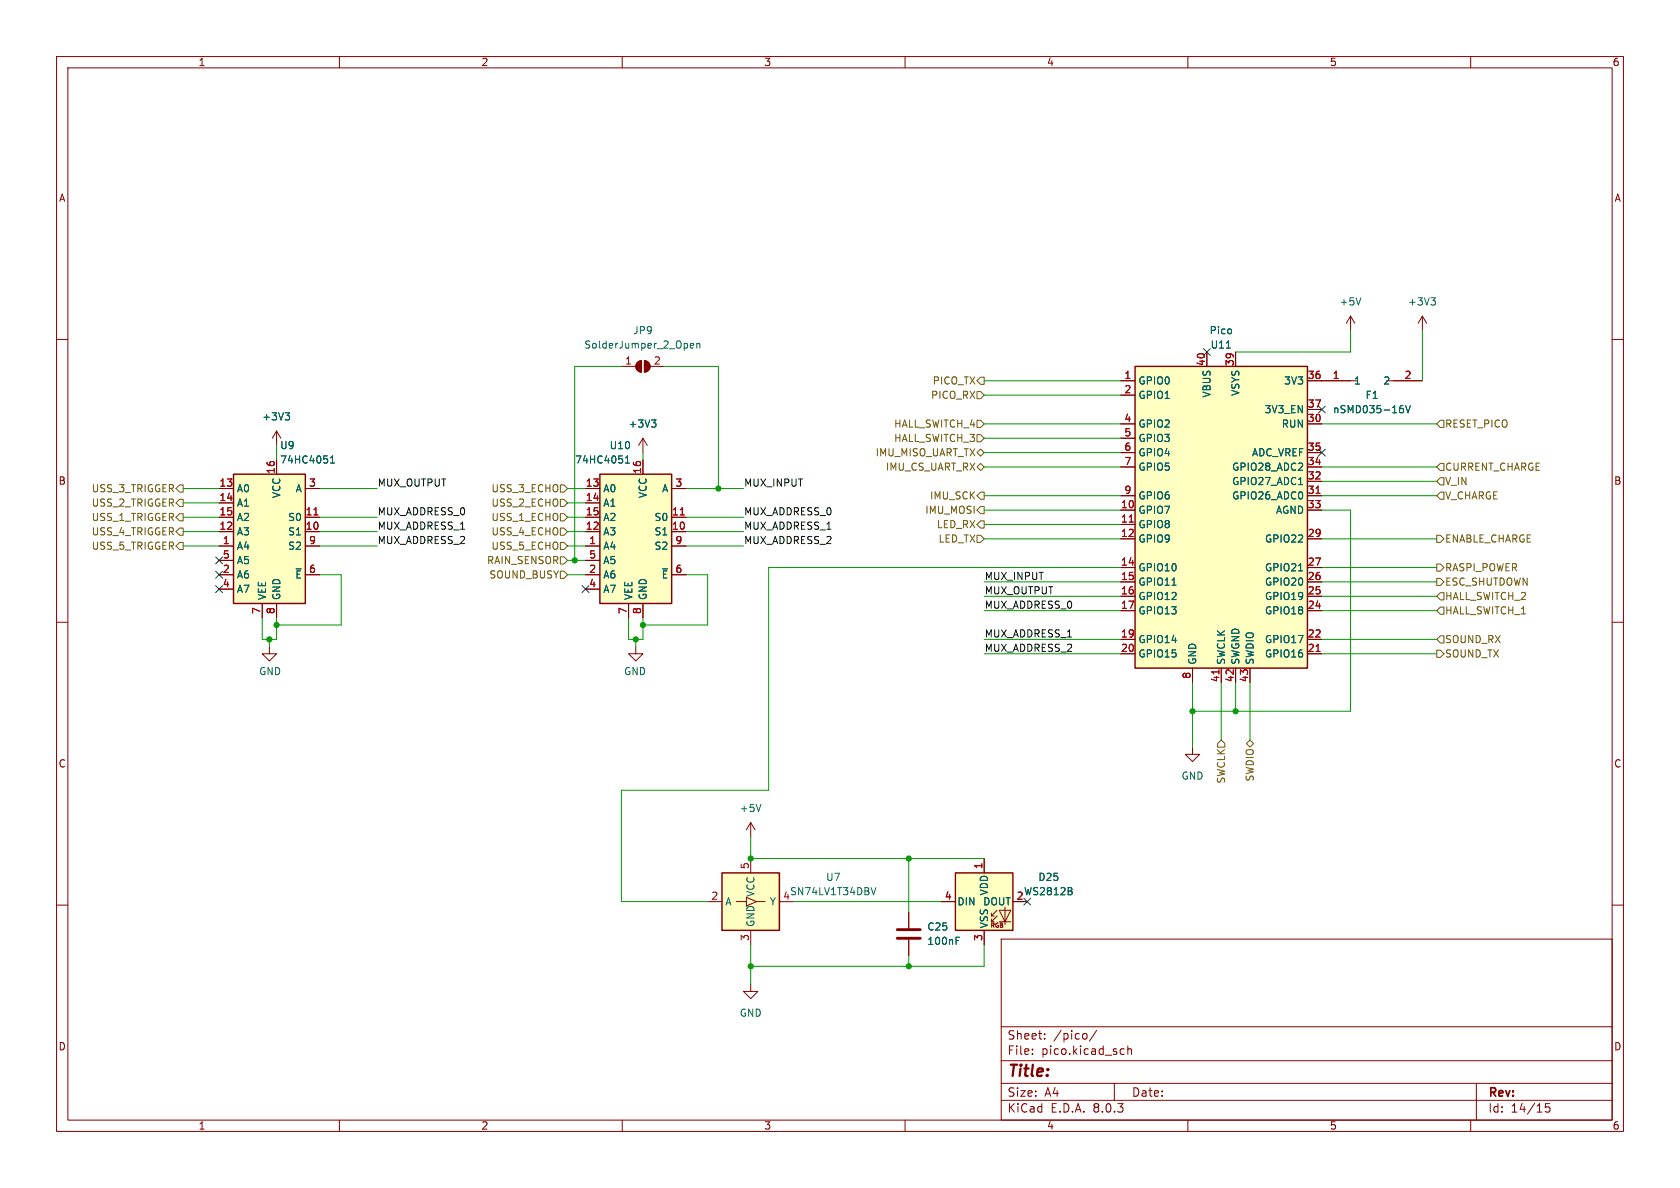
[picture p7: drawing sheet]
<svg xmlns="http://www.w3.org/2000/svg" width="297mm" height="210mm" viewBox="0 0 297 210" stroke-linecap="round" stroke-linejoin="round" font-family="sans-serif">
<g fill="none" stroke="#840000" stroke-width=".18">
<path d="M10 10h277v190h-277zM12 12h273v186h-273zM60 10v2M110 10v2M160 10v2M210 10v2M260 10v2M10 60h2M285 60h2M48.9 76.2l-.8 1.3M48.9 76.2v2.5M48.9 76.2l.8 1.3"/>
<path d="M10 110h2M285 110h2M10 160h2M285 160h2M132.7 174v1.3h1.3l-1.3 1.2-1.3-1.2h1.3M177 166h108v32h-108zM60 198v2M110 198v2M160 198v2M177 194.5h108M177 191.5h108M177 187.5h108"/>
<path d="M177 181.5h108M182.5 186.3v.1M182.5 185.5v.1M184.7 183.6v.1M184.7 182.8v.1M191.9 182.7l.3 .3v.4l-.3 .3M193.9 182.1l-1.3 2M197 191.5v3M198.3 185.4l.4 .1M198.7 186.3l-.4 .1M199.4 185.5l.2-.1 .4 .1v.9M199.4 184.9v1.5"/>
<path d="M210 198v2M260 198v2M261 191.5v6.5M274 195.1h-.8v.7l.2-.1h.5l.1 .3v.5l-.3 .1-.5-.1"/>
</g>
<path d="M50.4 73h.8l-.4 .5M51 73.5l.2 .2v.3l-.2 .2" fill="none" stroke="#006464" stroke-width=".18"/>
<path d="M41.3 83.8h12.7v22.9h-12.7z" fill="#ffffc2"/>
<path d="M41.3 83.8h12.7v22.9h-12.7z" fill="none" stroke="#840000" stroke-width=".25"/>
<g fill="none" stroke="#840000" stroke-width=".18">
<path d="M109.9 64.8h2.5M112.7 64.1l.7-.3v2a1.02 1.02 0 0 1-.9-.6 1.02 1.02 0 0 1 .2-1.1zM113.7 77.5l-.8 1.2M113.7 77.5v2.5M113.7 77.5l.7 1.2M113.9 63.8a1.02 1.02 0 0 1 1 1 1.02 1.02 0 0 1-1 1zM114.9 64.8h2.6M38.7 96.5h2.6M38.7 94h2.6M38.7 91.4h2.6M38.7 86.4h2.6M38.7 88.9h2.6"/>
<path d="M38.7 99.1h2.6M48.9 81.3v2.5M54 96.5h2.5M54 94h2.5M54 91.4h2.5M54 86.4h2.5M38.7 101.6h2.6M38.7 104.1h2.6M46.4 106.7v2.5M47.6 114.3v1.3h1.3l-1.3 1.2-1.2-1.2h1.2M48.9 106.7v2.5M54 101.6h2.5"/>
<path d="M210.8 132.1v1.3h1.3l-1.3 1.2-1.3-1.2h1.3M160.7 161.3v2.8M160.7 166.1v2.8"/>
</g>
<path d="M55.5 91h.7" fill="none" stroke="#a90000" stroke-width=".18"/>
<path d="M115.2 74.2h.8l-.5 .5M115.7 74.7l.3 .3v.3l-.3 .2M122 61.1l.6-.1v-.2l-.4-.1-.2 .2 .1 .6h.5M123.2 60.8l.2-.1 .3 .1v.7M123.2 60.7v.8M58.4 81.9h.7M58.4 81l.4-.4v1.3M52.3 100.6h.9M169 166.3h.4M169 165.7h.6" fill="none" stroke="#006464" stroke-width=".18"/>
<g fill="#840000" stroke="#840000" stroke-width=".18">
<path d="M112.7 64.1l.7-.3v2a1.02 1.02 0 0 1-.9-.6 1.02 1.02 0 0 1 .2-1.1z"/>
<path d="M113.9 63.8a1.02 1.02 0 0 1 1 1 1.02 1.02 0 0 1-1 1z"/>
</g>
<path d="M158.6 165.9h4.1M158.6 164.3h4.1" fill="none" stroke="#840000" stroke-width=".51"/>
<path d="M168.9 154.3h10.2v10.2h-10.2z" fill="#ffffc2"/>
<path d="M166.4 159.4h2.5M174 151.8v2.5M179.1 159.4h2.5M174 164.5v2.5M175.3 162.9h.5M175.3 161.9h.5M176.3 161.9l-1 1v-.5M176.3 160.9l-1 1v-.5M176.7 160.9h2l-1 2zM176.7 162.9h2M177.7 160.4v3" fill="none" stroke="#840000" stroke-width=".18"/>
<path d="M168.9 154.3h10.2v10.2h-10.2z" fill="none" stroke="#840000" stroke-width=".25"/>
<path d="M189.4 157.6l.2 .2-.2 .3M189.4 157v.4" fill="none" stroke="#006464" stroke-width=".18"/>
<path d="M200.7 64.8h30.4v53.3h-30.4z" fill="#ffffc2"/>
<path d="M200.7 64.8h30.4v53.3h-30.4z" fill="none" stroke="#840000" stroke-width=".25"/>
<g fill="none" stroke="#840000" stroke-width=".18">
<path d="M238.8 55.9l-.8 1.3M238.8 55.9v2.5M238.8 55.9l.7 1.3M251.5 55.9l-.8 1.3M251.5 55.9v2.5M251.5 55.9l.7 1.3M198.1 67.3h2.6M198.1 69.9h2.6M198.1 74.9h2.6M198.1 77.5h2.6M213.4 62.2v2.6M218.4 62.2v2.6"/>
<path d="M231.1 67.3h8.9M231.1 74.9h2.6M231.1 72.4h2.6M245.1 67.3h6.4M198.1 90.2h2.6M198.1 92.7h2.6M198.1 95.3h2.6M198.1 87.6h2.6M198.1 82.6h2.6M198.1 80h2.6M231.1 90.2h2.6M231.1 95.3h2.6"/>
<path d="M231.1 87.6h2.6M231.1 85.1h2.6M231.1 82.6h2.6M231.1 80h2.6M198.1 100.3h2.6M198.1 102.9h2.6M198.1 105.4h2.6M198.1 108h2.6M198.1 113h2.6M198.1 115.6h2.6M210.8 118.1v2.6M215.9 118.1v2.6"/>
<path d="M218.4 118.1v2.6M221 118.1v2.6M231.1 100.3h2.6M231.1 102.9h2.6M231.1 105.4h2.6M231.1 108h2.6M231.1 113h2.6M231.1 115.6h2.6"/>
</g>
<path d="M199.6 92.3h.8M232.7 87.2h.7M215.5 118.4v.7M232.7 115.2h.7" fill="none" stroke="#a90000" stroke-width=".18"/>
<path d="M240.6 52.6l-.4 1.3M253 52.6h.8l-.5 .5M253.5 53.1l.3 .3v.3l-.3 .2M216.8 61.5h.7M247.6 72.2h.4l.1 .2v.4l-.5 .2M248 71.7l-.4 .1M248.5 71.7l.4 1.3 .4-1.3M229.6 85.7h.7M207.2 103.4h.7M229.6 100.9h.7" fill="none" stroke="#006464" stroke-width=".18"/>
<path d="M106 83.8h12.7v22.9h-12.7z" fill="#ffffc2"/>
<path d="M106 83.8h12.7v22.9h-12.7z" fill="none" stroke="#840000" stroke-width=".25"/>
<g fill="none" stroke="#840000" stroke-width=".18">
<path d="M103.5 96.5h2.5M103.5 94h2.5M103.5 91.4h2.5M103.5 86.4h2.5M103.5 88.9h2.5M103.5 99.1h2.5M113.7 81.3v2.5M118.7 96.5h2.6M118.7 94h2.6M118.7 91.4h2.6M118.7 86.4h2.6M103.5 101.6h2.5"/>
<path d="M103.5 104.1h2.5M111.1 106.7v2.5M112.4 114.3v1.3h-1.3l1.3 1.2 1.3-1.2h-1.3M113.7 106.7v2.5M118.7 101.6h2.6M132.7 145.4l-.7 1.3M132.7 145.4v2.6M132.7 145.4l.8 1.3"/>
</g>
<path d="M120.3 91h.7" fill="none" stroke="#a90000" stroke-width=".18"/>
<path d="M110.6 81.9h.7M110.6 81l.3-.4v1.3M117.1 100.6h.9M134.5 142.2l-.4 1.3" fill="none" stroke="#006464" stroke-width=".18"/>
<path d="M127.6 154.3h10.2v10.2h-10.2z" fill="#ffffc2"/>
<path d="M127.6 154.3h10.2v10.2h-10.2z" fill="none" stroke="#840000" stroke-width=".25"/>
<g fill="none" stroke="#840000" stroke-width=".18">
<path d="M198.1 67.3h2.6M198.1 69.9h2.6M198.1 74.9h2.6M198.1 77.5h2.6M213.4 62.2v2.6M218.4 62.2v2.6M231.1 67.3h7.7M231.1 74.9h2.6M231.1 72.4h2.6M246.4 67.3h5.1M38.7 96.5h2.6M38.7 94h2.6"/>
<path d="M38.7 91.4h2.6M38.7 86.4h2.6M38.7 88.9h2.6M38.7 99.1h2.6M48.9 81.3v2.5M54 96.5h2.5M54 94h2.5M54 91.4h2.5M54 86.4h2.5M103.5 96.5h2.5M103.5 94h2.5M103.5 91.4h2.5"/>
<path d="M103.5 86.4h2.5M103.5 88.9h2.5M103.5 99.1h2.5M113.7 81.3v2.5M118.7 96.5h2.6M118.7 94h2.6M118.7 91.4h2.6M118.7 86.4h2.6M198.1 90.2h2.6M198.1 92.7h2.6M198.1 95.3h2.6M198.1 87.6h2.6"/>
<path d="M198.1 82.6h2.6M198.1 80h2.6M231.1 90.2h2.6M231.1 95.3h2.6M231.1 87.6h2.6M231.1 85.1h2.6M231.1 82.6h2.6M231.1 80h2.6M38.7 101.6h2.6M38.7 104.1h2.6M46.4 106.7v2.5M48.9 106.7v2.5"/>
<path d="M54 101.6h2.5M103.5 101.6h2.5M103.5 104.1h2.5M111.1 106.7v2.5M113.7 106.7v2.5M118.7 101.6h2.6M198.1 100.3h2.6M198.1 102.9h2.6M198.1 105.4h2.6M198.1 108h2.6M198.1 113h2.6M198.1 115.6h2.6"/>
<path d="M210.8 118.1v2.6M215.9 118.1v2.6M218.4 118.1v2.6M221 118.1v2.6M231.1 100.3h2.6M231.1 102.9h2.6M231.1 105.4h2.6M231.1 108h2.6M231.1 113h2.6M231.1 115.6h2.6M125.1 159.4h2.5M130.2 159.4h1.8"/>
<path d="M132 158.6l1.7 .8-1.7 .7zM132.7 151.8v2.5M133.7 159.4h1.6M137.8 159.4h2.5M166.4 159.4h2.5M174 151.8v2.5M179.1 159.4h2.5M132.7 164.5v2.5M160.7 161.3v2.8M160.7 166.1v2.8M174 164.5v2.5"/>
</g>
<g fill="none" stroke="#006464" stroke-width=".18">
<path d="M50.4 73h.8l-.4 .5M51 73.5l.2 .2v.3l-.2 .2M115.2 74.2h.8l-.5 .5M115.7 74.7l.3 .3v.3l-.3 .2M216.8 61.5h.7M247.6 72.2h.4l.1 .2v.4l-.5 .2M248 71.7l-.4 .1M248.5 71.7l.4 1.3 .4-1.3M58.4 81.9h.7M58.4 81l.4-.4v1.3M110.6 81.9h.7M110.6 81l.3-.4v1.3"/>
<path d="M229.6 85.7h.7M52.3 100.6h.9M117.1 100.6h.9M207.2 103.4h.7M229.6 100.9h.7M154 156.9l.4 1.3 .4-1.3M189.4 157.6l.2 .2-.2 .3M189.4 157v.4M169 166.3h.4M169 165.7h.6"/>
</g>
<g fill="none" stroke="#725600" stroke-width=".18">
<path d="M172.7 76.8h.7l.6 .7-.6 .6h-.7zM172.7 69.2h.7l.6 .7-.6 .6h-.7zM172.7 74.3h.7l.6 .6-.6 .7h-.7zM173.4 66.7h.6v1.2h-.6l-.7-.6zM254.6 74.3h.7v1.3h-.7l-.6-.7zM31.1 86.4l.6-.7h.7v1.3h-.7zM31.7 93.3h.7v1.3h-.7l-.6-.6zM31.7 88.3h.7v1.2h-.7l-.6-.6zM31.7 90.8h.7v1.3h-.7l-.6-.7zM31.7 95.9h.7v1.3h-.7l-.6-.7zM99.1 85.7h.6l.6 .7-.6 .6h-.6zM99.1 88.3h.6l.6 .6-.6 .6h-.6z"/>
<path d="M99.1 93.3h.6l.6 .7-.6 .6h-.6zM99.1 98.4h.6l.6 .7-.6 .6h-.6zM99.1 90.8h.6l.6 .6-.6 .7h-.6zM99.1 95.9h.6l.6 .6-.6 .7h-.6zM172.7 82.6l.7-.7 .6 .7-.6 .6zM172.7 80l.7-.6 .6 .6-.6 .6zM172.7 94.6h.7l.6 .7-.6 .6h-.7zM173.4 92.1h.6v1.2h-.6l-.7-.6zM173.4 89.5h.6v1.3h-.6l-.7-.6zM173.4 87h.6v1.3h-.6l-.7-.7zM254 94.6h.6l.7 .7-.7 .6h-.6zM254 99.7h.6l.7 .6-.7 .7h-.6z"/>
<path d="M254.6 84.5h.7v1.2h-.7l-.6-.6zM254.6 81.9h.7v1.3h-.7l-.6-.6zM254.6 87h.7v1.3h-.7l-.6-.7zM99.1 101h.6l.6 .6-.6 .6h-.6zM254 102.2h.6l.7 .7-.7 .6h-.6zM254 114.9h.6l.7 .7-.7 .6h-.6zM254.6 112.4h.7v1.3h-.7l-.6-.7zM254.6 107.3h.7v1.3h-.7l-.6-.6zM254.6 104.8h.7v1.2h-.7l-.6-.6zM215.9 130.8l.6 .6v.7h-1.2v-.7zM220.3 131.4l.7-.6 .6 .6-.6 .7z"/>
</g>
<g fill="none" stroke="#009600" stroke-width=".18">
<path d="M238.8 58.4v3.8h-20.4M251.5 58.4v8.9M48.9 78.7v2.6M109.9 64.8h-8.3v34.3M117.5 64.8h9.5v21.6M174 74.9h24.1M174 67.3h24.1M174 69.9h24.1M174 77.5h24.1M233.7 74.9h20.3M32.4 96.5h6.3M32.4 86.4h6.3"/>
<path d="M32.4 91.4h6.3M32.4 94h6.3M32.4 88.9h6.3M56.5 96.5h10.2M56.5 86.4h10.2M56.5 91.4h10.2M56.5 94h10.2M100.3 96.5h3.2M100.3 99.1h3.2M100.3 86.4h3.2M100.3 91.4h3.2M100.3 94h3.2"/>
<path d="M100.3 88.9h3.2M113.7 80v1.3M121.3 96.5h10.1M121.3 86.4h10.1M121.3 91.4h10.1M121.3 94h10.1M174 87.6h24.1M174 95.3h24.1M174 82.6h24.1M174 90.2h24.1M174 92.7h24.1M174 80h24.1"/>
<path d="M233.7 87.6h20.3M233.7 95.3h20.3M233.7 82.6h20.3M233.7 90.2h5.1v35.5h-28M233.7 85.1h20.3M46.4 109.2v3.8h2.5v-3.8M47.6 113v1.3M56.5 101.6h3.8v8.9h-11.4M100.3 101.6h3.2M111.1 109.2v3.8h2.6v-3.8M112.4 113v1.3M121.3 101.6h3.8v8.9h-11.4"/>
<path d="M174 113h24.1M174 115.6h24.1M174 105.4h24.1M174 108h24.1M174 102.9h24.1M198.1 100.3h-62.2v39.4h-26v19.7h15.2M233.7 113h20.3M233.7 115.6h20.3M233.7 105.4h20.3M233.7 108h20.3M233.7 100.3h20.3M233.7 102.9h20.3"/>
<path d="M210.8 120.7v11.4M215.9 120.7v10.1M218.4 120.7v5M221 120.7v10.1M132.7 148v3.8h41.3M140.3 159.4h26.1M160.7 151.8v9.5M132.7 167v7M160.7 168.9v1.9M174 167v3.8h-41.3"/>
</g>
<g fill="none" stroke="#000084" stroke-width=".18">
<path d="M212.8 61.6l1.2 1.2M214 61.6l-1.2 1.2M233.1 79.4l1.2 1.2M233.1 71.8l1.2 1.2M234.3 79.4l-1.2 1.2M234.3 71.8l-1.2 1.2M38.1 98.5l1.2 1.2M39.3 98.5l-1.2 1.2M38.1 103.5l1.2 1.2M38.1 101l1.2 1.2M39.3 103.5l-1.2 1.2M39.3 101l-1.2 1.2"/>
<path d="M102.9 103.5l1.2 1.2M104.1 103.5l-1.2 1.2M181 158.8l1.2 1.2M182.2 158.8l-1.2 1.2"/>
</g>
<path d="M55.5 91h.7M120.3 91h.7M199.6 92.3h.8M232.7 87.2h.7M215.5 118.4v.7M232.7 115.2h.7" fill="none" stroke="#a90000" stroke-width=".18"/>
<g fill="#009600" stroke="#009600" stroke-width=".18">
<circle cx="101.6" cy="99.1" r=".46"/>
<circle cx="113.7" cy="110.5" r=".46"/>
<circle cx="112.4" cy="113" r=".46"/>
<circle cx="160.7" cy="170.8" r=".46"/>
<circle cx="132.7" cy="151.8" r=".46"/>
<circle cx="132.7" cy="170.8" r=".46"/>
<circle cx="160.7" cy="151.8" r=".46"/>
<circle cx="210.8" cy="125.7" r=".46"/>
<circle cx="47.6" cy="113" r=".46"/>
<circle cx="48.9" cy="110.5" r=".46"/>
<circle cx="127" cy="86.4" r=".46"/>
<circle cx="218.4" cy="125.7" r=".46"/>
</g>
<text font-size="2.8" fill="#840000" x="178" y="190.9">Title:</text>
<g font-size="2.1" fill="#840000">
<text x="178" y="184">Sheet:</text>
<text x="186.2" y="184">/pico/</text>
<text x="178" y="186.7">File:</text>
<text x="184.1" y="186.7">pico.kicad_sch</text>
<text x="178" y="196.9">KiCad</text>
<text x="178" y="194.1">Size:</text>
<text x="184.7" y="194.1">A4</text>
<text x="185.7" y="196.9">E.D.A.</text>
<text x="193.3" y="196.9">8.0.3</text>
<text x="200" y="194.1">Date:</text>
<text x="263" y="194.3">Rev:</text>
<text x="263" y="196.9">Id:</text>
<text x="267.1" y="196.9">14/15</text>
</g>
<g font-size="1.8" fill="#840000">
<text x="35" y="11.9">1</text>
<text x="85" y="11.9">2</text>
<text x="135" y="11.9">3</text>
<text x="185" y="11.9">4</text>
<text x="235" y="11.9">5</text>
<text x="285" y="11.9">6</text>
<text x="10.3" y="35.9">A</text>
<text x="285.3" y="35.9">A</text>
<text x="10.3" y="85.9">B</text>
<text x="285.3" y="85.9">B</text>
<text x="10.3" y="135.9">C</text>
<text x="285.3" y="135.9">C</text>
<text x="10.3" y="185.9">D</text>
<text x="285.3" y="185.9">D</text>
<text x="35" y="199.9">1</text>
<text x="85" y="199.9">2</text>
<text x="135" y="199.9">3</text>
<text x="185" y="199.9">4</text>
<text x="235" y="199.9">5</text>
<text x="285" y="199.9">6</text>
</g>
<g font-size="1.8" fill="#006464">
<text x="111.8" y="59.3">JP9</text>
<text x="213.7" y="59.3">Pico</text>
<text x="236.7" y="54.2">+5V</text>
<text x="248.8" y="54.2">+3V3</text>
<text x="103.2" y="61.8">SolderJumper_2_Open</text>
<text x="213.9" y="61.8">U11</text>
<text x="201.2" y="68.2">GPIO0</text>
<text x="201.2" y="70.7">GPIO1</text>
<text x="214.2" y="70.4" transform="rotate(-90 214.2 70.4)">VBUS</text>
<text x="219.3" y="70.1" transform="rotate(-90 219.3 70.1)">VSYS</text>
<text x="226.9" y="68.2">3V3</text>
<text x="239.3" y="68.2">1</text>
<text x="241.3" y="70.7">F1</text>
<text x="244.5" y="68.2">2</text>
<text x="46.3" y="74.5">+3V3</text>
<text x="111" y="75.8">+3V3</text>
<text x="201.2" y="75.8">GPIO2</text>
<text x="223.5" y="73.3">3V3_EN</text>
<text x="226.5" y="75.8">RUN</text>
<text x="235.6" y="73.3">nSMD035-16V</text>
<text x="49.4" y="79.6">U9</text>
<text x="49.4" y="82.1">74HC4051</text>
<text x="101.6" y="82.1">74HC4051</text>
<text x="107.7" y="79.6">U10</text>
<text x="201.2" y="78.3">GPIO3</text>
<text x="201.2" y="80.9">GPIO4</text>
<text x="201.2" y="83.4">GPIO5</text>
<text x="217.7" y="83.4">GPIO28_ADC2</text>
<text x="221.2" y="80.9">ADC_VREF</text>
<text x="41.8" y="87.2">A0</text>
<text x="41.8" y="89.8">A1</text>
<text x="49.8" y="88.2" transform="rotate(-90 49.8 88.2)">VCC</text>
<text x="52.2" y="87.2">A</text>
<text x="106.6" y="87.2">A0</text>
<text x="106.6" y="89.8">A1</text>
<text x="114.5" y="88.2" transform="rotate(-90 114.5 88.2)">VCC</text>
<text x="116.9" y="87.2">A</text>
<text x="201.2" y="88.5">GPIO6</text>
<text x="217.7" y="88.5">GPIO26_ADC0</text>
<text x="217.7" y="86">GPIO27_ADC1</text>
<text x="41.8" y="94.8">A3</text>
<text x="41.8" y="92.3">A2</text>
<text x="50.8" y="94.8">S1</text>
<text x="50.8" y="92.3">S0</text>
<text x="106.6" y="94.8">A3</text>
<text x="106.6" y="92.3">A2</text>
<text x="115.6" y="94.8">S1</text>
<text x="115.6" y="92.3">S0</text>
<text x="201.2" y="91">GPIO7</text>
<text x="201.2" y="93.6">GPIO8</text>
<text x="225.5" y="91">AGND</text>
<text x="41.8" y="97.4">A4</text>
<text x="41.8" y="99.9">A5</text>
<text x="50.8" y="97.4">S2</text>
<text x="106.6" y="97.4">A4</text>
<text x="106.6" y="99.9">A5</text>
<text x="115.6" y="97.4">S2</text>
<text x="201.2" y="96.1">GPIO9</text>
<text x="201.2" y="101.2">GPIO10</text>
<text x="223.5" y="101.2">GPIO21</text>
<text x="223.5" y="96.1">GPIO22</text>
<text x="41.8" y="102.5">A6</text>
<text x="41.8" y="105">A7</text>
<text x="47.2" y="106.2" transform="rotate(-90 47.2 106.2)">VEE</text>
<text x="49.8" y="106.2" transform="rotate(-90 49.8 106.2)">GND</text>
<text x="52.1" y="102.5">~{E}</text>
<text x="106.6" y="102.5">A6</text>
<text x="106.6" y="105">A7</text>
<text x="112" y="106.2" transform="rotate(-90 112 106.2)">VEE</text>
<text x="114.5" y="106.2" transform="rotate(-90 114.5 106.2)">GND</text>
<text x="116.9" y="102.5">~{E}</text>
<text x="201.2" y="103.7">GPIO11</text>
<text x="201.2" y="106.3">GPIO12</text>
<text x="223.5" y="106.3">GPIO19</text>
<text x="223.5" y="103.7">GPIO20</text>
<text x="201.2" y="108.8">GPIO13</text>
<text x="201.2" y="113.9">GPIO14</text>
<text x="223.5" y="113.9">GPIO17</text>
<text x="223.5" y="108.8">GPIO18</text>
<text x="45.7" y="119.6">GND</text>
<text x="110.2" y="119.6">GND</text>
<text x="201.2" y="116.4">GPIO15</text>
<text x="211.7" y="117.6" transform="rotate(-90 211.7 117.6)">GND</text>
<text x="216.8" y="117.6" transform="rotate(-90 216.8 117.6)">SWCLK</text>
<text x="219.3" y="117.6" transform="rotate(-90 219.3 117.6)">SWGND</text>
<text x="221.8" y="117.6" transform="rotate(-90 221.8 117.6)">SWDIO</text>
<text x="223.5" y="116.4">GPIO16</text>
<text x="130.7" y="143.7">+5V</text>
<text x="208.8" y="138">GND</text>
<text x="145.9" y="155.9">U7</text>
<text x="183.5" y="155.9">D25</text>
<text x="128.1" y="160.2">A</text>
<text x="133.6" y="158.6" transform="rotate(-90 133.6 158.6)">VCC</text>
<text x="136" y="160.2">Y</text>
<text x="139.6" y="158.5">SN74LV1T34DBV</text>
<text x="169.2" y="160.2">DIN</text>
<text x="173.7" y="160.2">DOUT</text>
<text x="174.9" y="158.4" transform="rotate(-90 174.9 158.4)">VDD</text>
<text x="180.9" y="158.5">WS2812B</text>
<text x="133.6" y="164" transform="rotate(-90 133.6 164)">GND</text>
<text x="163.8" y="167.2">100nF</text>
<text x="163.8" y="164.7">C25</text>
<text x="174.9" y="164.2" transform="rotate(-90 174.9 164.2)">VSS</text>
<text x="130.7" y="179.9">GND</text>
</g>
<g font-size="1.8" fill="#a90000">
<text x="110.4" y="64.5">1</text>
<text x="115.5" y="64.5">2</text>
<text x="213.1" y="64.8" transform="rotate(-90 213.1 64.8)">40</text>
<text x="218.2" y="64.8" transform="rotate(-90 218.2 64.8)">39</text>
<text x="198.7" y="67.1">1</text>
<text x="198.7" y="69.6">2</text>
<text x="231.1" y="67.1">36</text>
<text x="235.5" y="67.1">1</text>
<text x="248.2" y="67.1">2</text>
<text x="198.7" y="74.7">4</text>
<text x="198.7" y="77.2">5</text>
<text x="231.1" y="74.7">30</text>
<text x="231.1" y="72.1">37</text>
<text x="48.6" y="83.9" transform="rotate(-90 48.6 83.9)">16</text>
<text x="113.4" y="83.9" transform="rotate(-90 113.4 83.9)">16</text>
<text x="198.7" y="79.8">6</text>
<text x="198.7" y="82.3">7</text>
<text x="231.1" y="82.3">34</text>
<text x="231.1" y="79.8">35</text>
<text x="38.7" y="86.1">13</text>
<text x="38.7" y="88.6">14</text>
<text x="54.5" y="86.1">3</text>
<text x="103.5" y="86.1">13</text>
<text x="103.5" y="88.6">14</text>
<text x="119.3" y="86.1">3</text>
<text x="198.1" y="89.9">10</text>
<text x="198.7" y="87.4">9</text>
<text x="231.1" y="87.4">31</text>
<text x="231.1" y="84.8">32</text>
<text x="231.1" y="89.9">33</text>
<text x="38.7" y="93.7">12</text>
<text x="38.7" y="91.2">15</text>
<text x="53.9" y="93.7">10</text>
<text x="53.9" y="91.2">11</text>
<text x="103.5" y="93.7">12</text>
<text x="103.5" y="91.2">15</text>
<text x="118.7" y="93.7">10</text>
<text x="118.7" y="91.2">11</text>
<text x="198.1" y="92.5">11</text>
<text x="198.1" y="95">12</text>
<text x="231.1" y="95">29</text>
<text x="39.3" y="96.3">1</text>
<text x="39.3" y="101.3">2</text>
<text x="39.3" y="98.8">5</text>
<text x="54.5" y="101.3">6</text>
<text x="54.5" y="96.3">9</text>
<text x="104.1" y="96.3">1</text>
<text x="104.1" y="101.3">2</text>
<text x="104.1" y="98.8">5</text>
<text x="119.3" y="101.3">6</text>
<text x="119.3" y="96.3">9</text>
<text x="198.1" y="100.1">14</text>
<text x="231.1" y="100.1">27</text>
<text x="39.3" y="103.9">4</text>
<text x="104.1" y="103.9">4</text>
<text x="198.1" y="102.6">15</text>
<text x="198.1" y="105.2">16</text>
<text x="198.1" y="107.7">17</text>
<text x="231.1" y="107.7">24</text>
<text x="231.1" y="105.2">25</text>
<text x="231.1" y="102.6">26</text>
<text x="46.1" y="108.7" transform="rotate(-90 46.1 108.7)">7</text>
<text x="48.6" y="108.7" transform="rotate(-90 48.6 108.7)">8</text>
<text x="110.9" y="108.7" transform="rotate(-90 110.9 108.7)">7</text>
<text x="113.4" y="108.7" transform="rotate(-90 113.4 108.7)">8</text>
<text x="198.1" y="112.8">19</text>
<text x="231.1" y="112.8">22</text>
<text x="198.1" y="115.3">20</text>
<text x="231.1" y="115.3">21</text>
<text x="210.6" y="120.1" transform="rotate(-90 210.6 120.1)">8</text>
<text x="215.6" y="120.7" transform="rotate(-90 215.6 120.7)">41</text>
<text x="218.2" y="120.7" transform="rotate(-90 218.2 120.7)">42</text>
<text x="220.7" y="120.7" transform="rotate(-90 220.7 120.7)">43</text>
<text x="132.5" y="153.7" transform="rotate(-90 132.5 153.7)">5</text>
<text x="173.7" y="153.7" transform="rotate(-90 173.7 153.7)">1</text>
<text x="125.7" y="159.1">2</text>
<text x="138.4" y="159.1">4</text>
<text x="166.9" y="159.1">4</text>
<text x="179.6" y="159.1">2</text>
<text x="132.5" y="166.4" transform="rotate(-90 132.5 166.4)">3</text>
<text x="173.7" y="166.4" transform="rotate(-90 173.7 166.4)">3</text>
</g>
<g font-size="1.8" fill="#725600">
<text x="164.5" y="70.7">PICO_RX</text>
<text x="164.8" y="68.2">PICO_TX</text>
<text x="158" y="75.8">HALL_SWITCH_4</text>
<text x="255.4" y="75.8">RESET_PICO</text>
<text x="154.7" y="80.9">IMU_MISO_UART_TX</text>
<text x="156.5" y="83.4">IMU_CS_UART_RX</text>
<text x="158" y="78.3">HALL_SWITCH_3</text>
<text x="255.4" y="83.4">CURRENT_CHARGE</text>
<text x="16.1" y="87.2">USS_3_TRIGGER</text>
<text x="16.1" y="89.8">USS_2_TRIGGER</text>
<text x="86.8" y="87.2">USS_3_ECHO</text>
<text x="86.8" y="89.8">USS_2_ECHO</text>
<text x="164.3" y="88.5">IMU_SCK</text>
<text x="255.4" y="86">V_IN</text>
<text x="255.4" y="88.5">V_CHARGE</text>
<text x="16.1" y="94.8">USS_4_TRIGGER</text>
<text x="16.1" y="92.3">USS_1_TRIGGER</text>
<text x="86.8" y="94.8">USS_4_ECHO</text>
<text x="86.8" y="92.3">USS_1_ECHO</text>
<text x="163.5" y="91">IMU_MOSI</text>
<text x="165.5" y="93.6">LED_RX</text>
<text x="16.1" y="97.4">USS_5_TRIGGER</text>
<text x="86" y="99.9">RAIN_SENSOR</text>
<text x="86.8" y="97.4">USS_5_ECHO</text>
<text x="165.8" y="96.1">LED_TX</text>
<text x="255.4" y="96.1">ENABLE_CHARGE</text>
<text x="255.4" y="101.2">RASPI_POWER</text>
<text x="86.4" y="102.5">SOUND_BUSY</text>
<text x="255.4" y="103.7">ESC_SHUTDOWN</text>
<text x="255.4" y="106.3">HALL_SWITCH_2</text>
<text x="255.4" y="113.9">SOUND_RX</text>
<text x="255.4" y="108.8">HALL_SWITCH_1</text>
<text x="255.4" y="116.4">SOUND_TX</text>
<text x="216.8" y="138.6" transform="rotate(-90 216.8 138.6)">SWCLK</text>
<text x="221.8" y="138.3" transform="rotate(-90 221.8 138.3)">SWDIO</text>
</g>
<g font-size="1.8" fill="#0f0f0f">
<text x="66.7" y="86.1">MUX_OUTPUT</text>
<text x="131.4" y="86.1">MUX_INPUT</text>
<text x="66.7" y="93.7">MUX_ADDRESS_1</text>
<text x="66.7" y="91.2">MUX_ADDRESS_0</text>
<text x="131.4" y="91.2">MUX_ADDRESS_0</text>
<text x="131.4" y="93.7">MUX_ADDRESS_1</text>
<text x="66.7" y="96.3">MUX_ADDRESS_2</text>
<text x="131.4" y="96.3">MUX_ADDRESS_2</text>
<text x="174" y="102.6">MUX_INPUT</text>
<text x="174" y="105.1">MUX_OUTPUT</text>
<text x="174" y="107.7">MUX_ADDRESS_0</text>
<text x="174" y="112.8">MUX_ADDRESS_1</text>
<text x="174" y="115.3">MUX_ADDRESS_2</text>
</g>
<text font-size="1.1" fill="#840000" x="175.1" y="164.1">RGB</text>
</svg>
